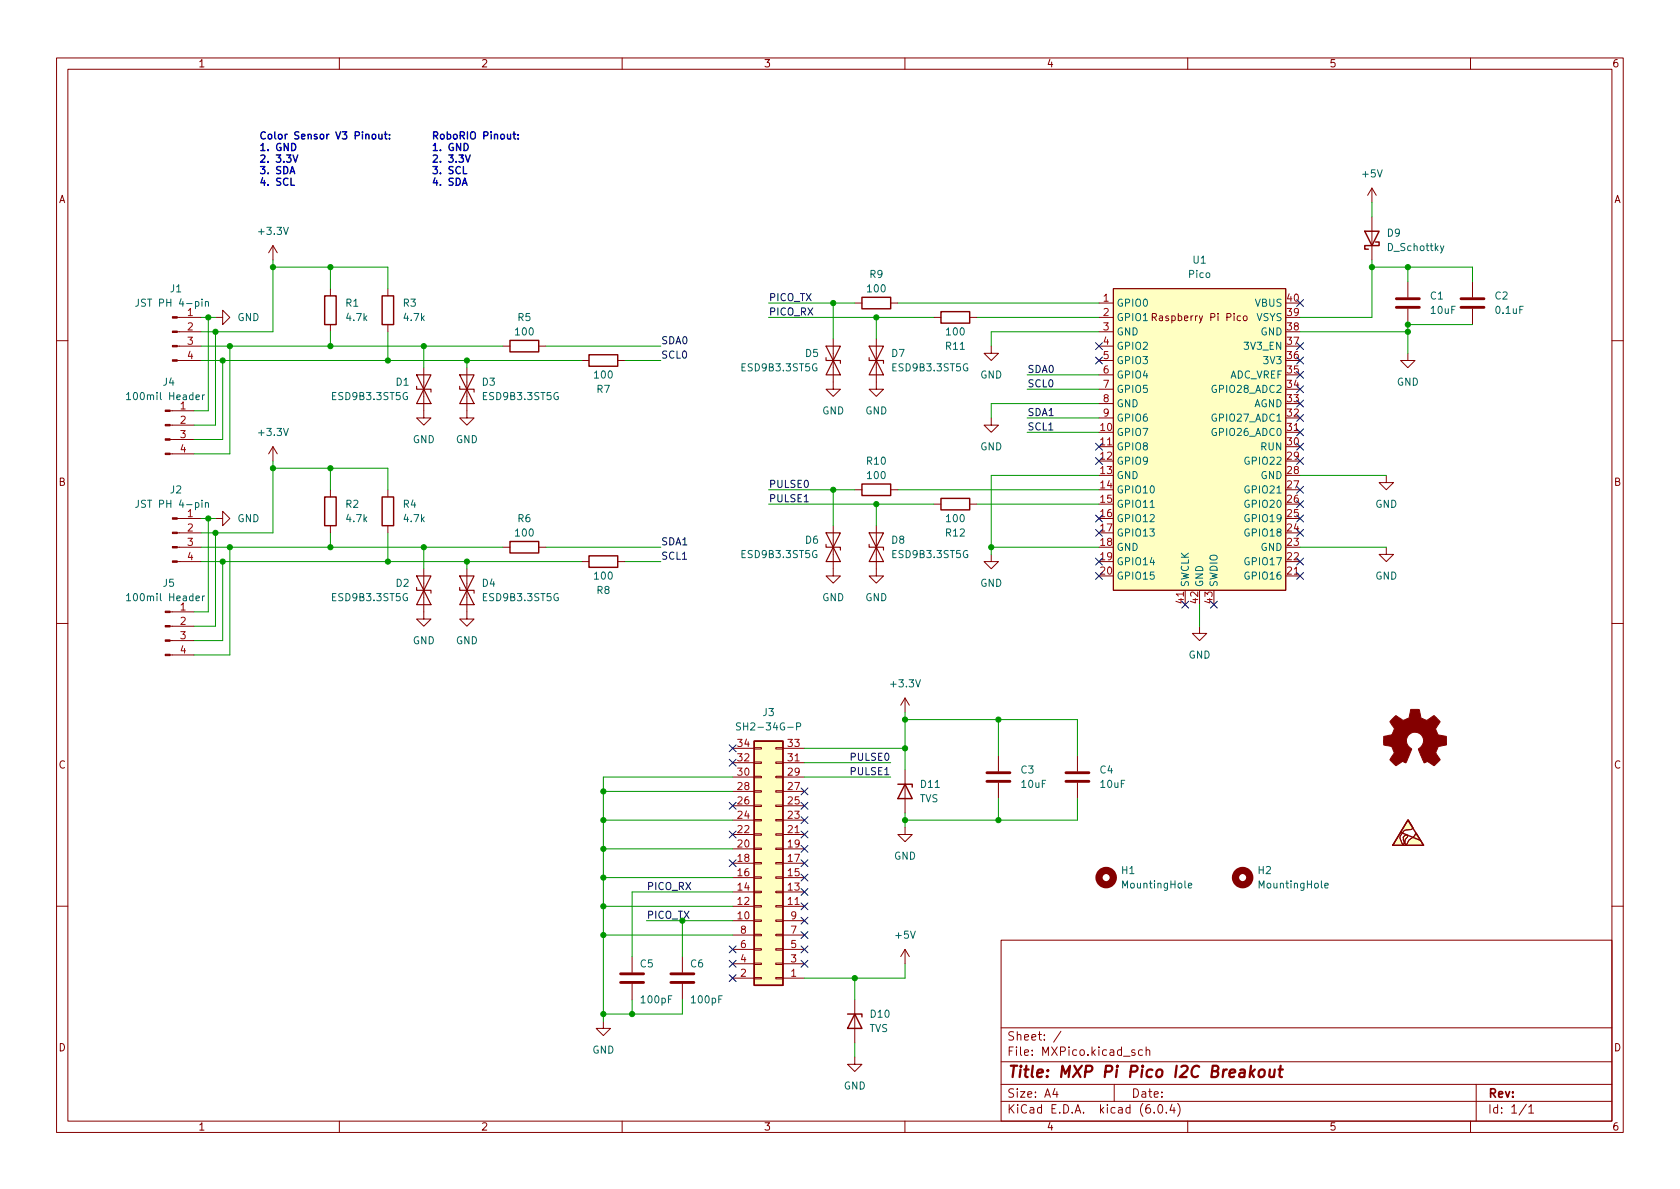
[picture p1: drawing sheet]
<svg xmlns="http://www.w3.org/2000/svg" width="297mm" height="210mm" viewBox="0 0 297 210" stroke-linecap="round" stroke-linejoin="round" font-family="sans-serif">
<g fill="none" stroke="#840000" stroke-width=".18">
<path d="M10 10.2h277v190.1h-277zM12 12.2h273v186.1h-273zM60 10.2v2M110 10.2v2M160 10.2v2M210 10.2v2M260 10.2v2M242.6 33.3l-.8 1.2M242.6 33.3v2.5M242.6 38.3v7.7M242.6 33.3l.7 1.2M31.3 58.7h4.3"/>
<path d="M31.3 56.1h4.3M38.1 56.1h1.3v-1.2l1.2 1.2-1.2 1.3v-1.3M48.3 43.4v2.6M48.3 43.4l-.8 1.3M48.3 43.4l.7 1.3M58.4 51v1.3M58.4 57.4v1.3M68.6 51v1.3M68.6 57.4v1.3M147.3 59.9v8.9h1.3l-1.3 1.3-1.3-1.3h1.3M151.1 53.6h1.3M154.9 59.9v8.9h1.3l-1.3 1.3-1.2-1.3h1.2"/>
<path d="M157.5 53.6h1.2M165.1 56.1h1.3M171.4 56.1h1.3M194.3 58.7h2.5M194.3 56.1h2.5M194.3 53.6h2.5M196.8 51h30.5v53.4h-30.5zM203.7 56.1l.6-.1 .2-.1-.1-.3-.7-.2v1.3M204 56.1l.5 .6M219.3 55.9h-.3l-.3 .2 .2 .5h.4M219.9 56l.2-.1 .3 .1 .1 .5-.1 .1-.3 .1-.2-.1zM248.9 49.8v2.8"/>
<path d="M248.9 54.6v2.8M260.3 49.8v2.8M260.3 54.6v2.8M10 60.2h2M30.1 77.7h4.2M30.1 75.2h4.2M30.1 72.6h4.2M31.3 63.7h4.3M31.3 61.2h4.3M48.3 79l-.8 1.3M48.3 79v2.5M48.3 79l.7 1.3"/>
<path d="M74.9 65v8.9h1.3l-1.3 1.3-1.2-1.3h1.2M82.5 65v8.9h1.3l-1.3 1.3-1.2-1.3h1.2M88.9 61.2h1.3M95.2 61.2h1.3M102.9 63.7h1.2M109.2 63.7h1.3M175.3 61.2v1.3h1.2l-1.2 1.2-1.3-1.2h1.3M175.3 73.9v1.3h1.2l-1.2 1.2-1.3-1.2h1.3M194.3 63.7h2.5M194.3 61.2h2.5M194.3 79h2.5M194.3 66.3h2.5"/>
<path d="M194.3 68.8h2.5M194.3 71.4h2.5M194.3 73.9h2.5M227.3 76.4h2.6M248.9 62.5v1.2h1.3l-1.3 1.3-1.3-1.3h1.3M285 60.2h2M30.1 80.3h4.2M31.3 99.3h4.3M31.3 96.8h4.3M31.3 94.2h4.3M31.3 91.7h4.3M38.1 91.7h1.3v-1.3l1.2 1.3-1.2 1.3v-1.3"/>
<path d="M58.4 86.6v1.3M58.4 93v1.2M68.6 86.6v1.3M68.6 93v1.2M88.9 96.8h1.3M95.2 96.8h1.3M102.9 99.3h1.2M109.2 99.3h1.3M147.3 93v8.8h1.3l-1.3 1.3-1.3-1.3h1.3M151.1 86.6h1.3M154.9 93v8.8h1.3l-1.3 1.3-1.2-1.3h1.2M157.5 86.6h1.2"/>
<path d="M165.1 89.1h1.3M171.4 89.1h1.3M175.3 98v1.3h1.2l-1.2 1.3-1.3-1.3h1.3M245.1 96.8v1.2h1.3l-1.3 1.3-1.3-1.3h1.3M245.1 84.1v1.2h1.3l-1.3 1.3-1.3-1.3h1.3M10 110.2h2M30.1 115.8h4.2M30.1 113.3h4.2M30.1 110.7h4.2M30.1 108.2h4.2M74.9 100.6v8.9h1.3l-1.3 1.2-1.2-1.2h1.2M82.5 100.6v8.9h1.3l-1.3 1.2-1.2-1.2h1.2"/>
<path d="M209.5 104.4v2.5M212.1 110.7v1.3h1.3l-1.3 1.3-1.3-1.3h1.3M227.3 101.8h2.6M285 110.2h2M129.5 139.9h3.8M129.5 137.4h3.8M129.5 134.9h3.8M129.5 132.3h3.8M133.3 132.2h1.3v.3h-1.3zM133.3 134.7h1.3v.3h-1.3zM133.3 137.3h1.3v.2h-1.3zM133.3 139.8h1.3v.3h-1.3z"/>
<path d="M137.2 132.2h1.2v.3h-1.2zM137.2 134.7h1.2v.3h-1.2zM137.2 137.3h1.2v.2h-1.2zM137.2 139.8h1.2v.3h-1.2zM138.4 139.9h3.8M138.4 137.4h3.8M138.4 134.9h3.8M138.4 132.3h3.8M160 123.4v2.6M160 136.1v7.7M160 123.4l-.7 1.3M160 123.4l.8 1.3"/>
<path d="M176.5 133.6v2.8M176.5 138.4v2.8M190.5 133.6v2.8M190.5 138.4v2.8M129.5 157.7h3.8M129.5 155.2h3.8M129.5 152.6h3.8M129.5 150.1h3.8M129.5 147.6h3.8M129.5 145h3.8M129.5 142.5h3.8M133.3 142.4h1.3v.2h-1.3z"/>
<path d="M133.3 144.9h1.3v.3h-1.3zM133.3 147.4h1.3v.3h-1.3zM133.3 150h1.3v.2h-1.3zM133.3 152.5h1.3v.3h-1.3zM133.3 155.1h1.3v.2h-1.3zM133.3 157.6h1.3v.3h-1.3zM137.2 142.4h1.2v.2h-1.2zM137.2 144.9h1.2v.3h-1.2zM137.2 147.4h1.2v.3h-1.2zM137.2 150h1.2v.2h-1.2zM137.2 152.5h1.2v.3h-1.2zM137.2 155.1h1.2v.2h-1.2z"/>
<path d="M137.2 157.6h1.2v.3h-1.2zM138.4 157.7h3.8M138.4 155.2h3.8M138.4 152.6h3.8M138.4 150.1h3.8M138.4 147.6h3.8M138.4 145h3.8M138.4 142.5h3.8M160 146.3v1.3h1.3l-1.3 1.2-1.3-1.2h1.3M248.9 145l.9 1.4-.3 .3h-.5a1.49 1.49 0 0 0-1.4 1.1l-.1 .5 .5 1 .3-.2-.2-1 .2-.3a.31 .31 0 0 1 .5-.1 .31 .31 0 0 1-.1 .5 .92 .92 0 0 0-.2 1.1 .44 .44 0 0 0 .5-.5l1-.9 .4-.6 1.3 2.2h-5.4zM10 160.2h2M111.8 169.2v2.8"/>
<path d="M111.8 174v2.8M120.6 169.2v2.8M120.6 174v2.8M129.5 173h3.8M129.5 162.8h3.8M129.5 160.3h3.8M129.5 170.4h3.8M129.5 167.9h3.8M129.5 165.3h3.8M133.3 160.1h1.3v.3h-1.3zM133.3 162.7h1.3v.2h-1.3zM133.3 165.2h1.3v.3h-1.3z"/>
<path d="M133.3 167.8h1.3v.2h-1.3zM133.3 170.3h1.3v.3h-1.3zM133.3 172.8h1.3v.3h-1.3zM137.2 160.1h1.2v.3h-1.2zM137.2 162.7h1.2v.2h-1.2zM137.2 165.2h1.2v.3h-1.2zM137.2 167.8h1.2v.2h-1.2zM137.2 170.3h1.2v.3h-1.2zM137.2 172.8h1.2v.3h-1.2zM138.4 173h3.8M138.4 162.8h3.8M138.4 160.3h3.8"/>
<path d="M138.4 170.4h3.8M138.4 167.9h3.8M138.4 165.3h3.8M151.1 176.8v7.6M160 167.9v2.5M160 167.9l-.7 1.3M160 167.9l.8 1.3M177 166.3h108v32h-108zM285 160.2h2M60 198.3v2M106.7 180.6v1.3h1.2l-1.2 1.2-1.3-1.2h1.3M110 198.3v2"/>
<path d="M151.1 186.9v1.3h1.3l-1.3 1.3-1.2-1.3h1.2M160 198.3v2M177 194.8h108M177 191.8h108M177 187.8h108M177 181.8h108M186.5 192.5l-.4 1h1M186.9 193v1M187.6 182.4l-1.3 1.9M197 191.8v3M200.6 185.7l-.3-.1-.2 .2v.3l.5 .1v.4h-.5M202 185.7l-.4-.1-.3 .3v.4l.1 .3h.6"/>
<path d="M202.6 185.8l.3-.2 .3 .1 .1 .9M202.6 185.1v1.5M204.1 196.7v.1M204.9 195.4l.2-.1a.81 .81 0 0 1 .6 .7 .81 .81 0 0 1-.3 .8h-.2a.81 .81 0 0 1-.6-.6 .81 .81 0 0 1 .3-.8zM206.2 196.7v.1M207.2 195.3l-.3 1h.9M207.6 195.8v1M208.2 195.1a1.72 1.72 0 0 1 0 2.3M210 198.3v2M260 198.3v2M261 191.8v6.5M269.9 195.3l-1.3 1.9"/>
<path d="M270.3 195.8l.4-.5v1.5M270.3 196.8h.9"/>
</g>
<path d="M221.2 188.5l-.3 2M221.2 189.7l.5 .8M221.9 189.1l-.9 .8M222.7 189.3a.52 .52 0 0 1 .5-.2 .52 .52 0 0 1 .4 .4v.6a.55 .55 0 0 1-.6 .4 .55 .55 0 0 1-.5-.4zM224.5 189.1v1.3a.57 .57 0 0 0 .8-.1M225.4 189.1l-.2 1.4M226.1 189.1h.7M226.4 188.5l-.2 1.7 .1 .2 .4 .1" fill="none" stroke="#840000" stroke-width=".4"/>
<g fill="none" stroke="#840000" stroke-width=".25">
<path d="M57.4 52.3h2v5.1h-2zM67.6 52.3h2v5.1h-2zM152.4 52.6h5.1v2h-5.1zM166.4 55.1h5v2h-5zM241.3 40.9h2.5l-1.2 2.5zM243.2 42.8h.6v.6h-2.5v.7h.6M90.2 60.2h5v2h-5zM104.1 62.7h5.1v2.1h-5.1zM57.4 87.9h2v5.1h-2zM67.6 87.9h2v5.1h-2zM90.2 95.8h5v2h-5zM104.1 98.3h5.1v2h-5.1z"/>
<path d="M152.4 85.6h5.1v2h-5.1zM166.4 88.1h5v2.1h-5zM133.3 131.1h5.1v43.1h-5.1zM158.7 138.7h2.6v.5M160 138.7l1.3 2.5h-2.6zM247.6 147.2l3.5 1.4M248.9 145l2.8 4.5h-5.4zM149.9 179.3h2.5v.5M151.1 179.3l1.3 2.6h-2.5z"/>
</g>
<g fill="none" stroke="#840000" stroke-width=".2">
<path d="M73.7 66.3h2.5l-1.3 2.5zM73.7 68.3v.5h2.5v.5M74.9 68.8l1.3 2.6h-2.5zM81.3 66.3h2.5l-1.3 2.5zM81.3 68.3v.5h2.5v.5M82.5 68.8l1.3 2.6h-2.5zM146 61.2h2.6l-1.3 2.5zM146 63.2v.5h2.6v.6M147.3 63.7l1.3 2.6h-2.6zM153.7 61.2h2.5l-1.3 2.5zM153.7 63.2v.5h2.5v.6M154.9 63.7l1.3 2.6h-2.5z"/>
<path d="M146 94.2h2.6l-1.3 2.6zM146 96.3v.5h2.6v.5M147.3 96.8l1.3 2.5h-2.6zM153.7 94.2h2.5l-1.3 2.6zM153.7 96.3v.5h2.5v.5M154.9 96.8l1.3 2.5h-2.5zM73.7 101.8h2.5l-1.3 2.6zM73.7 103.9v.5h2.5v.5M74.9 104.4l1.3 2.5h-2.5zM81.3 101.8h2.5l-1.3 2.6zM81.3 103.9v.5h2.5v.5M82.5 104.4l1.3 2.5h-2.5z"/>
</g>
<path d="M246.9 54.4h4.1M246.9 52.8h4.1M258.3 54.4h4.1M258.3 52.8h4.1M174.5 138.2h4.1M174.5 136.6h4.1M188.5 138.2h4M188.5 136.6h4M109.7 173.7h4.1M109.7 172.2h4.1M118.6 173.7h4.1M118.6 172.2h4.1" fill="none" stroke="#840000" stroke-width=".51"/>
<g fill="#840000" stroke="#840000" stroke-width=".18">
<path d="M29.2 115.7h.9v.2h-.9z"/>
<path d="M29.2 113.2h.9v.2h-.9z"/>
<path d="M29.2 110.6h.9v.3h-.9z"/>
<path d="M29.2 108.1h.9v.2h-.9z"/>
<path d="M29.2 80.1h.9v.3h-.9z"/>
<path d="M29.2 77.6h.9v.2h-.9z"/>
<path d="M29.2 75.1h.9v.2h-.9z"/>
<path d="M29.2 72.5h.9v.3h-.9z"/>
<path d="M30.5 63.6h.8v.3h-.8z"/>
<path d="M30.5 61.1h.8v.2h-.8z"/>
<path d="M30.5 58.5h.8v.3h-.8z"/>
<path d="M30.5 56h.8v.3h-.8z"/>
<path d="M30.5 99.2h.8v.2h-.8z"/>
<path d="M30.5 96.6h.8v.3h-.8z"/>
<path d="M30.5 94.1h.8v.3h-.8z"/>
<path d="M30.5 91.6h.8v.2h-.8z"/>
<path d="M246.5 126.8l.3-.3 .9 .6a.62 .62 0 0 0 1 0l.2-.1a1.62 1.62 0 0 0 .5-1.3l.1-.3 1.4 .1 .2 .7a.74 .74 0 0 0 .7 1l.5 .2 1.3-.9 1 1.1-.4 .7a.75 .75 0 0 0-.1 1.2l.2 .4 1.4 .3 .1 1.5-1.5 .3v.1a1.23 1.23 0 0 0-.3 1.2l.6 1-.1 .2-1 .9-.8-.5a.54 .54 0 0 0-.8 0l-1.1-2.4a2.33 2.33 0 0 0 .9-1.9 1.54 1.54 0 0 0-2.5-.7 1.54 1.54 0 0 0 .4 2.6l-1.1 2.4a.69 .69 0 0 0-1.1 .1l-.6 .4-1.1-1.1 .8-1.2-.2-.5a.71 .71 0 0 0-.9-.7l-.7-.2v-1.5l.4-.1a1.11 1.11 0 0 0 1.2-.7 .72 .72 0 0 0-.2-1.2l-.4-.6z"/>
</g>
<g fill="none" stroke="#006464" stroke-width=".18">
<path d="M24.5 52.9v.9a.41 .41 0 0 1-.5 .4M36.3 53.4l.2-.1 .3 .1 .1 .8M36.3 53.3v.9M255.3 43.5l-.4 1.1-.2 .1M22.4 69.8l.3-.4v1.3M22.4 70.7h.7M35.8 69.8v.9M36.2 69.8l-.4 .3M24.5 88.5v.9a.41 .41 0 0 1-.5 .3M36.3 89l.2-.1h.3l.1 .8M36.3 88.9v.8M203.4 89.7h.7"/>
<path d="M22.4 105.3l.3-.3v1.2M22.4 106.2h.7M35.8 105.4v.8M36.2 105.4l-.4 .2M130.9 127.9l-.5-.1-.1 .1v.4l.5 .2 .1 .4-.2 .2-.5-.1M140.8 128.5l.7-.1 .1-.2-.1-.3-.7-.1v1.3M210.1 156.6l.6-.1v-.3h-.4l-.2 .2 .1 .6h.5M234.2 156.6l.6-.1v-.3h-.4l-.2 .2 .1 .6h.5"/>
</g>
<g fill="#ffffc2" stroke="#ffffc2" stroke-width=".18">
<path d="M248.9 145l.9 1.4-.3 .3h-.5a1.49 1.49 0 0 0-1.4 1.1l-.1 .5 .5 1 .3-.2-.2-1 .2-.3a.31 .31 0 0 1 .5-.1 .31 .31 0 0 1-.1 .5 .92 .92 0 0 0-.2 1.1 .44 .44 0 0 0 .5-.5l1-.9 .4-.6 1.3 2.2h-5.4z"/>
<path d="M196.8 51h30.5v53.4h-30.5z"/>
<path d="M133.3 131.1h5.1v43.1h-5.1z"/>
</g>
<g fill="none" stroke="#840000" stroke-width="1.3">
<circle cx="195.6" cy="155.2" r="1.27"/>
<circle cx="219.7" cy="155.2" r="1.27"/>
</g>
<g fill="none" stroke="#0000c2" stroke-width=".25">
<path d="M51.3 30.7l.4-1.3 .4 1.3M51.4 31.5v1.3h.7M51.6 25.4a.64 .64 0 0 1 .7 .6 .64 .64 0 0 1-.7 .6zM51.8 27.4l.4 1.3 .5-1.3M67 23.7l.1 .8 .3 .1 .1-.1M67.5 23.7v.9M68 23.7h.4M68.1 23.3v1.1l.3 .2M68.9 24.5v.1M68.9 23.8v.1M81.7 32.8l.5-1.3 .4 1.3M81.9 29.4v1.3h.6"/>
<path d="M82 25.4a.64 .64 0 0 1 .8 .6 .64 .64 0 0 1-.8 .6zM82.3 27.4l.4 1.3 .4-1.3M90.7 23.7h.5M90.9 23.3v1.1l.3 .2M91.6 24.5v.1M91.6 23.8v.1"/>
</g>
<g fill="none" stroke="#009600" stroke-width=".18">
<path d="M242.6 35.8v2.5M35.6 56.1h2.5M36.8 56.1v16.5h-2.5M38.1 58.7v16.5h-3.8M48.3 46v12.7h-12.7M48.3 47.2h20.3v3.8M58.4 47.2v3.8M58.4 58.7v2.5M68.6 58.7v5M135.9 56.1h29.2M135.9 53.6h15.2M147.3 53.6v6.3"/>
<path d="M154.9 56.1v3.8M158.7 53.6h35.6M172.7 56.1h21.6M194.3 58.7h-19v2.5M229.9 58.7h19M242.6 47.2h17.7v2.6M242.6 46v10.1h-12.7M248.9 47.2v2.6M260.3 57.4h-11.4v5.1M35.6 61.2h53.3M35.6 63.7h67.3M39.4 63.7v14h-5.1"/>
<path d="M40.6 61.2v19.1h-6.3M74.9 61.2v3.8M82.5 63.7v1.3M96.5 61.2h20.3M110.5 63.7h6.3M181.6 76.4h12.7M181.6 66.3h12.7M181.6 73.9h12.7M181.6 68.8h12.7M194.3 71.4h-19v2.5M35.6 96.8h53.3M35.6 99.3h67.3"/>
<path d="M35.6 91.7h2.5M36.8 91.7v16.5h-2.5M38.1 94.2v16.5h-3.8M39.4 99.3v14h-5.1M40.6 96.8v19h-6.3M48.3 81.5v12.7h-12.7M48.3 82.8h20.3v3.8M58.4 82.8v3.8M58.4 94.2v2.6M68.6 94.2v5.1M74.9 96.8v3.8M82.5 99.3v1.3"/>
<path d="M96.5 96.8h20.3M110.5 99.3h6.3M135.9 86.6h15.2M135.9 89.1h29.2M147.3 86.6v6.4M154.9 89.1v3.9M158.7 86.6h35.6M172.7 89.1h21.6M175.3 96.8h19M194.3 84.1h-19v13.9M229.9 96.8h15.2M229.9 84.1h15.2"/>
<path d="M212.1 106.9v3.8M106.7 139.9h22.8M129.5 137.4h-22.8v43.2M142.2 137.4h15.3M142.2 134.9h15.3M142.2 132.3h17.8M160 126v10.1M160 127.2h30.5v6.4M176.5 127.2v6.4M106.7 155.2h22.8M106.7 145h22.8M106.7 150.1h22.8"/>
<path d="M129.5 157.7h-17.7v11.5M160 143.8v2.5M176.5 141.2v3.8M190.5 141.2v3.8h-30.5M106.7 160.3h22.8M106.7 165.3h22.8M111.8 176.8v2.5M114.3 162.8h15.2M120.6 176.8v2.5h-13.9M120.6 162.8v6.4M151.1 173v3.8M160 170.4v2.6h-17.8"/>
<path d="M151.1 184.4v2.5"/>
</g>
<g fill="none" stroke="#000084" stroke-width=".18">
<path d="M229.3 53l1.2 1.2M230.5 53l-1.2 1.2M193.7 60.6l1.2 1.2M193.7 63.1l1.2 1.3M193.7 78.4l1.2 1.2M194.9 60.6l-1.2 1.2M194.9 63.1l-1.2 1.3M194.9 78.4l-1.2 1.2M229.3 70.8l1.2 1.2M229.3 65.7l1.2 1.2M229.3 68.2l1.2 1.2M229.3 73.3l1.2 1.2"/>
<path d="M229.3 63.1l1.2 1.3M229.3 78.4l1.2 1.2M229.3 75.8l1.2 1.3M229.3 60.6l1.2 1.2M230.5 65.7l-1.2 1.2M230.5 70.8l-1.2 1.2M230.5 68.2l-1.2 1.2M230.5 73.3l-1.2 1.2M230.5 63.1l-1.2 1.3M230.5 78.4l-1.2 1.2M230.5 75.8l-1.2 1.3M230.5 60.6l-1.2 1.2"/>
<path d="M193.7 91.1l1.2 1.2M193.7 98.7l1.2 1.2M193.7 93.6l1.2 1.2M193.7 80.9l1.2 1.2M194.9 98.7l-1.2 1.2M194.9 93.6l-1.2 1.2M194.9 91.1l-1.2 1.2M194.9 80.9l-1.2 1.2M229.3 93.6l1.2 1.2M229.3 91.1l1.2 1.2M229.3 98.7l1.2 1.2M229.3 86l1.2 1.2"/>
<path d="M229.3 80.9l1.2 1.2M229.3 88.5l1.2 1.3M230.5 93.6l-1.2 1.2M230.5 91.1l-1.2 1.2M230.5 98.7l-1.2 1.2M230.5 86l-1.2 1.2M230.5 80.9l-1.2 1.2M230.5 88.5l-1.2 1.3M193.7 101.2l1.2 1.3M194.9 101.2l-1.2 1.3M208.9 106.3l1.3 1.2M210.2 106.3l-1.3 1.2"/>
<path d="M214 106.3l1.2 1.2M215.2 106.3l-1.2 1.2M229.3 101.2l1.2 1.3M230.5 101.2l-1.2 1.3M128.9 134.3l1.2 1.2M128.9 131.7l1.2 1.2M130.1 134.3l-1.2 1.2M130.1 131.7l-1.2 1.2M141.6 139.3l1.2 1.3M142.8 139.3l-1.2 1.3M128.9 141.9l1.2 1.2M128.9 147l1.2 1.2"/>
<path d="M128.9 152l1.2 1.3M130.1 141.9l-1.2 1.2M130.1 147l-1.2 1.2M130.1 152l-1.2 1.3M141.6 159.7l1.2 1.2M141.6 154.6l1.2 1.2M141.6 157.1l1.2 1.2M141.6 147l1.2 1.2M141.6 152l1.2 1.3M141.6 149.5l1.2 1.2M141.6 144.4l1.2 1.2M141.6 141.9l1.2 1.2"/>
<path d="M142.8 159.7l-1.2 1.2M142.8 154.6l-1.2 1.2M142.8 157.1l-1.2 1.2M142.8 147l-1.2 1.2M142.8 152l-1.2 1.3M142.8 149.5l-1.2 1.2M142.8 144.4l-1.2 1.2M142.8 141.9l-1.2 1.2M128.9 172.4l1.2 1.2M128.9 169.8l1.2 1.2M128.9 167.3l1.2 1.2M130.1 172.4l-1.2 1.2"/>
<path d="M130.1 169.8l-1.2 1.2M130.1 167.3l-1.2 1.2M141.6 169.8l1.2 1.2M141.6 164.7l1.2 1.3M141.6 162.2l1.2 1.2M141.6 167.3l1.2 1.2M142.8 169.8l-1.2 1.2M142.8 164.7l-1.2 1.3M142.8 162.2l-1.2 1.2M142.8 167.3l-1.2 1.2"/>
</g>
<g fill="#009600" stroke="#009600" stroke-width=".18">
<circle cx="106.7" cy="155.2" r=".46"/>
<circle cx="106.7" cy="139.9" r=".46"/>
<circle cx="106.7" cy="160.3" r=".46"/>
<circle cx="106.7" cy="165.3" r=".46"/>
<circle cx="106.7" cy="145" r=".46"/>
<circle cx="74.9" cy="96.8" r=".46"/>
<circle cx="68.6" cy="99.3" r=".46"/>
<circle cx="82.5" cy="99.3" r=".46"/>
<circle cx="39.4" cy="63.7" r=".46"/>
<circle cx="48.3" cy="82.8" r=".46"/>
<circle cx="38.1" cy="58.7" r=".46"/>
<circle cx="36.8" cy="56.1" r=".46"/>
<circle cx="36.8" cy="91.7" r=".46"/>
<circle cx="38.1" cy="94.2" r=".46"/>
<circle cx="106.7" cy="150.1" r=".46"/>
<circle cx="106.7" cy="179.3" r=".46"/>
<circle cx="111.8" cy="179.3" r=".46"/>
<circle cx="48.3" cy="47.2" r=".46"/>
<circle cx="58.4" cy="47.2" r=".46"/>
<circle cx="58.4" cy="61.2" r=".46"/>
<circle cx="74.9" cy="61.2" r=".46"/>
<circle cx="40.6" cy="61.2" r=".46"/>
<circle cx="40.6" cy="96.8" r=".46"/>
<circle cx="58.4" cy="82.8" r=".46"/>
<circle cx="58.4" cy="96.8" r=".46"/>
<circle cx="82.5" cy="63.7" r=".46"/>
<circle cx="39.4" cy="99.3" r=".46"/>
<circle cx="68.6" cy="63.7" r=".46"/>
<circle cx="248.9" cy="58.7" r=".46"/>
<circle cx="248.9" cy="57.4" r=".46"/>
<circle cx="248.9" cy="47.2" r=".46"/>
<circle cx="242.6" cy="47.2" r=".46"/>
<circle cx="175.3" cy="96.8" r=".46"/>
<circle cx="151.1" cy="173" r=".46"/>
<circle cx="176.5" cy="127.2" r=".46"/>
<circle cx="160" cy="127.2" r=".46"/>
<circle cx="160" cy="132.3" r=".46"/>
<circle cx="160" cy="145" r=".46"/>
<circle cx="176.5" cy="145" r=".46"/>
<circle cx="154.9" cy="56.1" r=".46"/>
<circle cx="147.3" cy="53.6" r=".46"/>
<circle cx="154.9" cy="89.1" r=".46"/>
<circle cx="147.3" cy="86.6" r=".46"/>
</g>
<text font-size="2.8" fill="#840000" x="178" y="190.6">Title: MXP Pi Pico I2C Breakout</text>
<g font-size="2.1" fill="#840000">
<text x="178" y="184">Sheet: /</text>
<text x="178" y="186.7">File: MXPico.kicad_sch</text>
<text x="178" y="196.9">KiCad E.D.A. kicad (6.0.4)</text>
<text x="178" y="194.1">Size: A4</text>
<text x="200" y="194.1">Date:</text>
<text x="263" y="194.1">Rev:</text>
<text x="263" y="196.9">Id: 1/1</text>
</g>
<g font-size="1.8" fill="#840000">
<text x="35" y="11.9">1</text>
<text x="85" y="11.9">2</text>
<text x="135" y="11.9">3</text>
<text x="185" y="11.9">4</text>
<text x="235" y="11.9">5</text>
<text x="285" y="11.9">6</text>
<text x="10.3" y="35.9">A</text>
<text x="285.3" y="35.9">A</text>
<text x="204.5" y="56.8">Raspberry Pi Pico</text>
<text x="10.3" y="85.9">B</text>
<text x="285.3" y="85.9">B</text>
<text x="10.3" y="135.9">C</text>
<text x="285.3" y="135.9">C</text>
<text x="10.3" y="185.9">D</text>
<text x="285.3" y="185.9">D</text>
<text x="35" y="199.9">1</text>
<text x="85" y="199.9">2</text>
<text x="135" y="199.9">3</text>
<text x="185" y="199.9">4</text>
<text x="235" y="199.9">5</text>
<text x="285" y="199.9">6</text>
</g>
<g font-size="1.8" fill="#0000c2">
<text x="45.7" y="24.6">Color Sensor V3 Pinout:</text>
<text x="45.7" y="26.7">1. GND</text>
<text x="45.7" y="28.7">2. 3.3V</text>
<text x="76.2" y="24.6">RoboRIO Pinout:</text>
<text x="76.2" y="26.7">1. GND</text>
<text x="76.2" y="28.7">2. 3.3V</text>
<text x="45.7" y="30.8">3. SDA</text>
<text x="45.7" y="32.8">4. SCL</text>
<text x="76.2" y="30.8">3. SCL</text>
<text x="76.2" y="32.8">4. SDA</text>
</g>
<g font-size="1.8" fill="#006464">
<text x="241" y="31.4">+5V</text>
<text x="45.9" y="41.5">+3.3V</text>
<text x="245.3" y="41.8">D9</text>
<text x="211" y="46.6">U1</text>
<text x="245.5" y="44.4">D_Schottky</text>
<text x="30.1" y="51.7">J1</text>
<text x="153.5" y="51.7">100</text>
<text x="153.8" y="49.1">R9</text>
<text x="210.2" y="49.1">Pico</text>
<text x="252.9" y="53">C1</text>
<text x="264.3" y="53">C2</text>
<text x="25" y="54.2">JST PH 4-pin</text>
<text x="42" y="56.8">GND</text>
<text x="61.1" y="54.2">R1</text>
<text x="61.3" y="56.8">4.7k</text>
<text x="71.3" y="54.2">R3</text>
<text x="71.5" y="56.8">4.7k</text>
<text x="91.2" y="59.3">100</text>
<text x="91.6" y="56.8">R5</text>
<text x="167.4" y="59.3">100</text>
<text x="197.4" y="54.2">GPIO0</text>
<text x="197.4" y="56.8">GPIO1</text>
<text x="197.4" y="59.3">GND</text>
<text x="221.9" y="54.2">VBUS</text>
<text x="222.1" y="56.8">VSYS</text>
<text x="222.9" y="59.3">GND</text>
<text x="253.1" y="55.5">10uF</text>
<text x="264.6" y="55.5">0.1uF</text>
<text x="131.3" y="65.7">ESD9B3.3ST5G</text>
<text x="142.4" y="63.1">D5</text>
<text x="157.7" y="63.1">D7</text>
<text x="158" y="65.7">ESD9B3.3ST5G</text>
<text x="167.3" y="61.8">R11</text>
<text x="197.4" y="61.8">GPIO2</text>
<text x="197.4" y="64.4">GPIO3</text>
<text x="220.2" y="61.8">3V3_EN</text>
<text x="223.7" y="64.4">3V3</text>
<text x="23.2" y="70.7">100mil Header</text>
<text x="28.9" y="68.2">J4</text>
<text x="58.9" y="70.7">ESD9B3.3ST5G</text>
<text x="70" y="68.2">D1</text>
<text x="85.3" y="68.2">D3</text>
<text x="85.6" y="70.7">ESD9B3.3ST5G</text>
<text x="105.2" y="66.9">100</text>
<text x="105.5" y="69.5">R7</text>
<text x="173.3" y="66.9">GND</text>
<text x="197.4" y="66.9">GPIO4</text>
<text x="197.4" y="69.5">GPIO5</text>
<text x="214.6" y="69.5">GPIO28_ADC2</text>
<text x="217.3" y="66.9">ADC_VREF</text>
<text x="247" y="68.2">GND</text>
<text x="45.9" y="77.1">+3.3V</text>
<text x="145.4" y="73.3">GND</text>
<text x="153" y="73.3">GND</text>
<text x="197.4" y="77.1">GPIO7</text>
<text x="197.4" y="72">GND</text>
<text x="197.4" y="74.5">GPIO6</text>
<text x="214.6" y="77.1">GPIO26_ADC0</text>
<text x="214.6" y="74.5">GPIO27_ADC1</text>
<text x="221.6" y="72">AGND</text>
<text x="73" y="78.4">GND</text>
<text x="80.6" y="78.4">GND</text>
<text x="153.3" y="82.2">R10</text>
<text x="173.3" y="79.6">GND</text>
<text x="197.4" y="79.6">GPIO8</text>
<text x="197.4" y="82.2">GPIO9</text>
<text x="220.4" y="82.2">GPIO22</text>
<text x="223" y="79.6">RUN</text>
<text x="25" y="89.8">JST PH 4-pin</text>
<text x="30.1" y="87.2">J2</text>
<text x="61.1" y="89.8">R2</text>
<text x="71.3" y="89.8">R4</text>
<text x="153.5" y="84.7">100</text>
<text x="197.4" y="84.7">GND</text>
<text x="197.4" y="87.2">GPIO10</text>
<text x="197.4" y="89.8">GPIO11</text>
<text x="220.4" y="89.8">GPIO20</text>
<text x="220.4" y="87.2">GPIO21</text>
<text x="222.9" y="84.7">GND</text>
<text x="243.1" y="89.8">GND</text>
<text x="42" y="92.3">GND</text>
<text x="61.3" y="92.3">4.7k</text>
<text x="71.5" y="92.3">4.7k</text>
<text x="91.2" y="94.9">100</text>
<text x="91.6" y="92.3">R6</text>
<text x="167.3" y="94.9">R12</text>
<text x="167.4" y="92.3">100</text>
<text x="197.4" y="92.3">GPIO12</text>
<text x="197.4" y="94.9">GPIO13</text>
<text x="220.4" y="94.9">GPIO18</text>
<text x="220.4" y="92.3">GPIO19</text>
<text x="131.3" y="98.7">ESD9B3.3ST5G</text>
<text x="142.4" y="96.1">D6</text>
<text x="157.7" y="96.1">D8</text>
<text x="158" y="98.7">ESD9B3.3ST5G</text>
<text x="197.4" y="97.4">GND</text>
<text x="197.4" y="99.9">GPIO14</text>
<text x="220.4" y="99.9">GPIO17</text>
<text x="222.9" y="97.4">GND</text>
<text x="23.2" y="106.3">100mil Header</text>
<text x="28.9" y="103.8">J5</text>
<text x="58.9" y="106.3">ESD9B3.3ST5G</text>
<text x="70" y="103.8">D2</text>
<text x="85.3" y="103.8">D4</text>
<text x="85.6" y="106.3">ESD9B3.3ST5G</text>
<text x="105.2" y="102.5">100</text>
<text x="105.5" y="105">R8</text>
<text x="145.4" y="106.3">GND</text>
<text x="153" y="106.3">GND</text>
<text x="173.3" y="103.8">GND</text>
<text x="197.4" y="102.5">GPIO15</text>
<text x="210.2" y="103.9" transform="rotate(-90 210.2 103.9)">SWCLK</text>
<text x="212.7" y="103.9" transform="rotate(-90 212.7 103.9)">GND</text>
<text x="215.3" y="103.9" transform="rotate(-90 215.3 103.9)">SWDIO</text>
<text x="220.4" y="102.5">GPIO16</text>
<text x="243.1" y="102.5">GND</text>
<text x="73" y="113.9">GND</text>
<text x="80.6" y="113.9">GND</text>
<text x="210.1" y="116.5">GND</text>
<text x="157.7" y="121.5">+3.3V</text>
<text x="131.3" y="129.2">SH2-34G-P</text>
<text x="134.9" y="126.6">J3</text>
<text x="180.5" y="136.8">C3</text>
<text x="194.5" y="136.8">C4</text>
<text x="162.6" y="141.9">TVS</text>
<text x="162.9" y="139.3">D11</text>
<text x="180.7" y="139.3">10uF</text>
<text x="194.7" y="139.3">10uF</text>
<text x="158.1" y="152">GND</text>
<text x="198.3" y="154.6">H1</text>
<text x="222.5" y="154.6">H2</text>
<text x="198.7" y="157.1">MountingHole</text>
<text x="222.8" y="157.1">MountingHole</text>
<text x="158.4" y="166">+5V</text>
<text x="113.2" y="171.1">C5</text>
<text x="122.1" y="171.1">C6</text>
<text x="113.5" y="177.4">100pF</text>
<text x="122.4" y="177.4">100pF</text>
<text x="154" y="180">D10</text>
<text x="153.7" y="182.5">TVS</text>
<text x="104.7" y="186.3">GND</text>
<text x="149.2" y="192.7">GND</text>
</g>
<g font-size="1.8" fill="#0f0f0f">
<text x="135.9" y="53.2">PICO_TX</text>
<text x="135.9" y="55.8">PICO_RX</text>
<text x="116.8" y="60.9">SDA0</text>
<text x="116.8" y="63.4">SCL0</text>
<text x="181.6" y="65.9">SDA0</text>
<text x="181.6" y="68.5">SCL0</text>
<text x="181.6" y="76.1">SCL1</text>
<text x="181.6" y="73.6">SDA1</text>
<text x="135.9" y="88.8">PULSE1</text>
<text x="135.9" y="86.3">PULSE0</text>
<text x="116.8" y="99">SCL1</text>
<text x="116.8" y="96.4">SDA1</text>
<text x="150.6" y="137.1">PULSE1</text>
<text x="150.6" y="134.5">PULSE0</text>
<text x="114.3" y="157.4">PICO_RX</text>
</g>
<g font-size="1.8" fill="#a90000">
<text x="195.1" y="53.3">1</text>
<text x="227.6" y="53.3">40</text>
<text x="33.2" y="55.9">1</text>
<text x="33.2" y="58.4">2</text>
<text x="195.1" y="55.9">2</text>
<text x="195.1" y="58.4">3</text>
<text x="227.6" y="58.4">38</text>
<text x="227.6" y="55.9">39</text>
<text x="33.2" y="61">3</text>
<text x="33.2" y="63.5">4</text>
<text x="195.1" y="61">4</text>
<text x="195.1" y="63.5">5</text>
<text x="227.6" y="63.5">36</text>
<text x="227.6" y="61">37</text>
<text x="195.1" y="66">6</text>
<text x="195.1" y="68.6">7</text>
<text x="195.1" y="71.1">8</text>
<text x="227.6" y="71.1">33</text>
<text x="227.6" y="68.6">34</text>
<text x="227.6" y="66">35</text>
<text x="31.9" y="72.4">1</text>
<text x="31.9" y="74.9">2</text>
<text x="31.9" y="77.5">3</text>
<text x="194.6" y="76.2">10</text>
<text x="195.1" y="73.7">9</text>
<text x="227.6" y="76.2">31</text>
<text x="227.6" y="73.7">32</text>
<text x="31.9" y="80">4</text>
<text x="194.6" y="78.7">11</text>
<text x="194.6" y="81.3">12</text>
<text x="194.6" y="83.8">13</text>
<text x="227.6" y="83.8">28</text>
<text x="227.6" y="81.3">29</text>
<text x="227.6" y="78.7">30</text>
<text x="194.6" y="86.4">14</text>
<text x="194.6" y="88.9">15</text>
<text x="227.6" y="88.9">26</text>
<text x="227.6" y="86.4">27</text>
<text x="33.2" y="91.4">1</text>
<text x="33.2" y="94">2</text>
<text x="194.6" y="91.4">16</text>
<text x="194.6" y="94">17</text>
<text x="227.6" y="94">24</text>
<text x="227.6" y="91.4">25</text>
<text x="33.2" y="96.5">3</text>
<text x="33.2" y="99.1">4</text>
<text x="194.6" y="96.5">18</text>
<text x="194.6" y="99.1">19</text>
<text x="194.6" y="101.6">20</text>
<text x="227.6" y="101.6">21</text>
<text x="227.6" y="99.1">22</text>
<text x="227.6" y="96.5">23</text>
<text x="31.9" y="107.9">1</text>
<text x="209.3" y="106.6" transform="rotate(-90 209.3 106.6)">41</text>
<text x="211.8" y="106.6" transform="rotate(-90 211.8 106.6)">42</text>
<text x="214.4" y="106.6" transform="rotate(-90 214.4 106.6)">43</text>
<text x="31.9" y="110.5">2</text>
<text x="31.9" y="113">3</text>
<text x="31.9" y="115.6">4</text>
<text x="130.5" y="137.2">30</text>
<text x="130.5" y="134.6">32</text>
<text x="130.5" y="132.1">34</text>
<text x="139.4" y="137.2">29</text>
<text x="139.4" y="134.6">31</text>
<text x="139.4" y="132.1">33</text>
<text x="130.5" y="142.2">26</text>
<text x="130.5" y="139.7">28</text>
<text x="139.4" y="142.2">25</text>
<text x="139.4" y="139.7">27</text>
<text x="130.5" y="149.9">20</text>
<text x="130.5" y="147.3">22</text>
<text x="130.5" y="144.8">24</text>
<text x="139.4" y="149.9">19</text>
<text x="139.4" y="147.3">21</text>
<text x="139.4" y="144.8">23</text>
<text x="130.5" y="154.9">16</text>
<text x="130.5" y="152.4">18</text>
<text x="139.4" y="154.9">15</text>
<text x="139.4" y="152.4">17</text>
<text x="130.5" y="160">12</text>
<text x="130.5" y="157.5">14</text>
<text x="139.4" y="160">11</text>
<text x="139.4" y="157.5">13</text>
<text x="130.5" y="162.6">10</text>
<text x="131" y="167.6">6</text>
<text x="131" y="165.1">8</text>
<text x="139.8" y="167.6">5</text>
<text x="139.8" y="165.1">7</text>
<text x="139.8" y="162.6">9</text>
<text x="131" y="172.7">2</text>
<text x="131" y="170.2">4</text>
<text x="139.8" y="172.7">1</text>
<text x="139.8" y="170.2">3</text>
</g>
<text font-size="1.8" fill="#009600" x="114.3" y="162.5">PICO_TX</text>
</svg>
